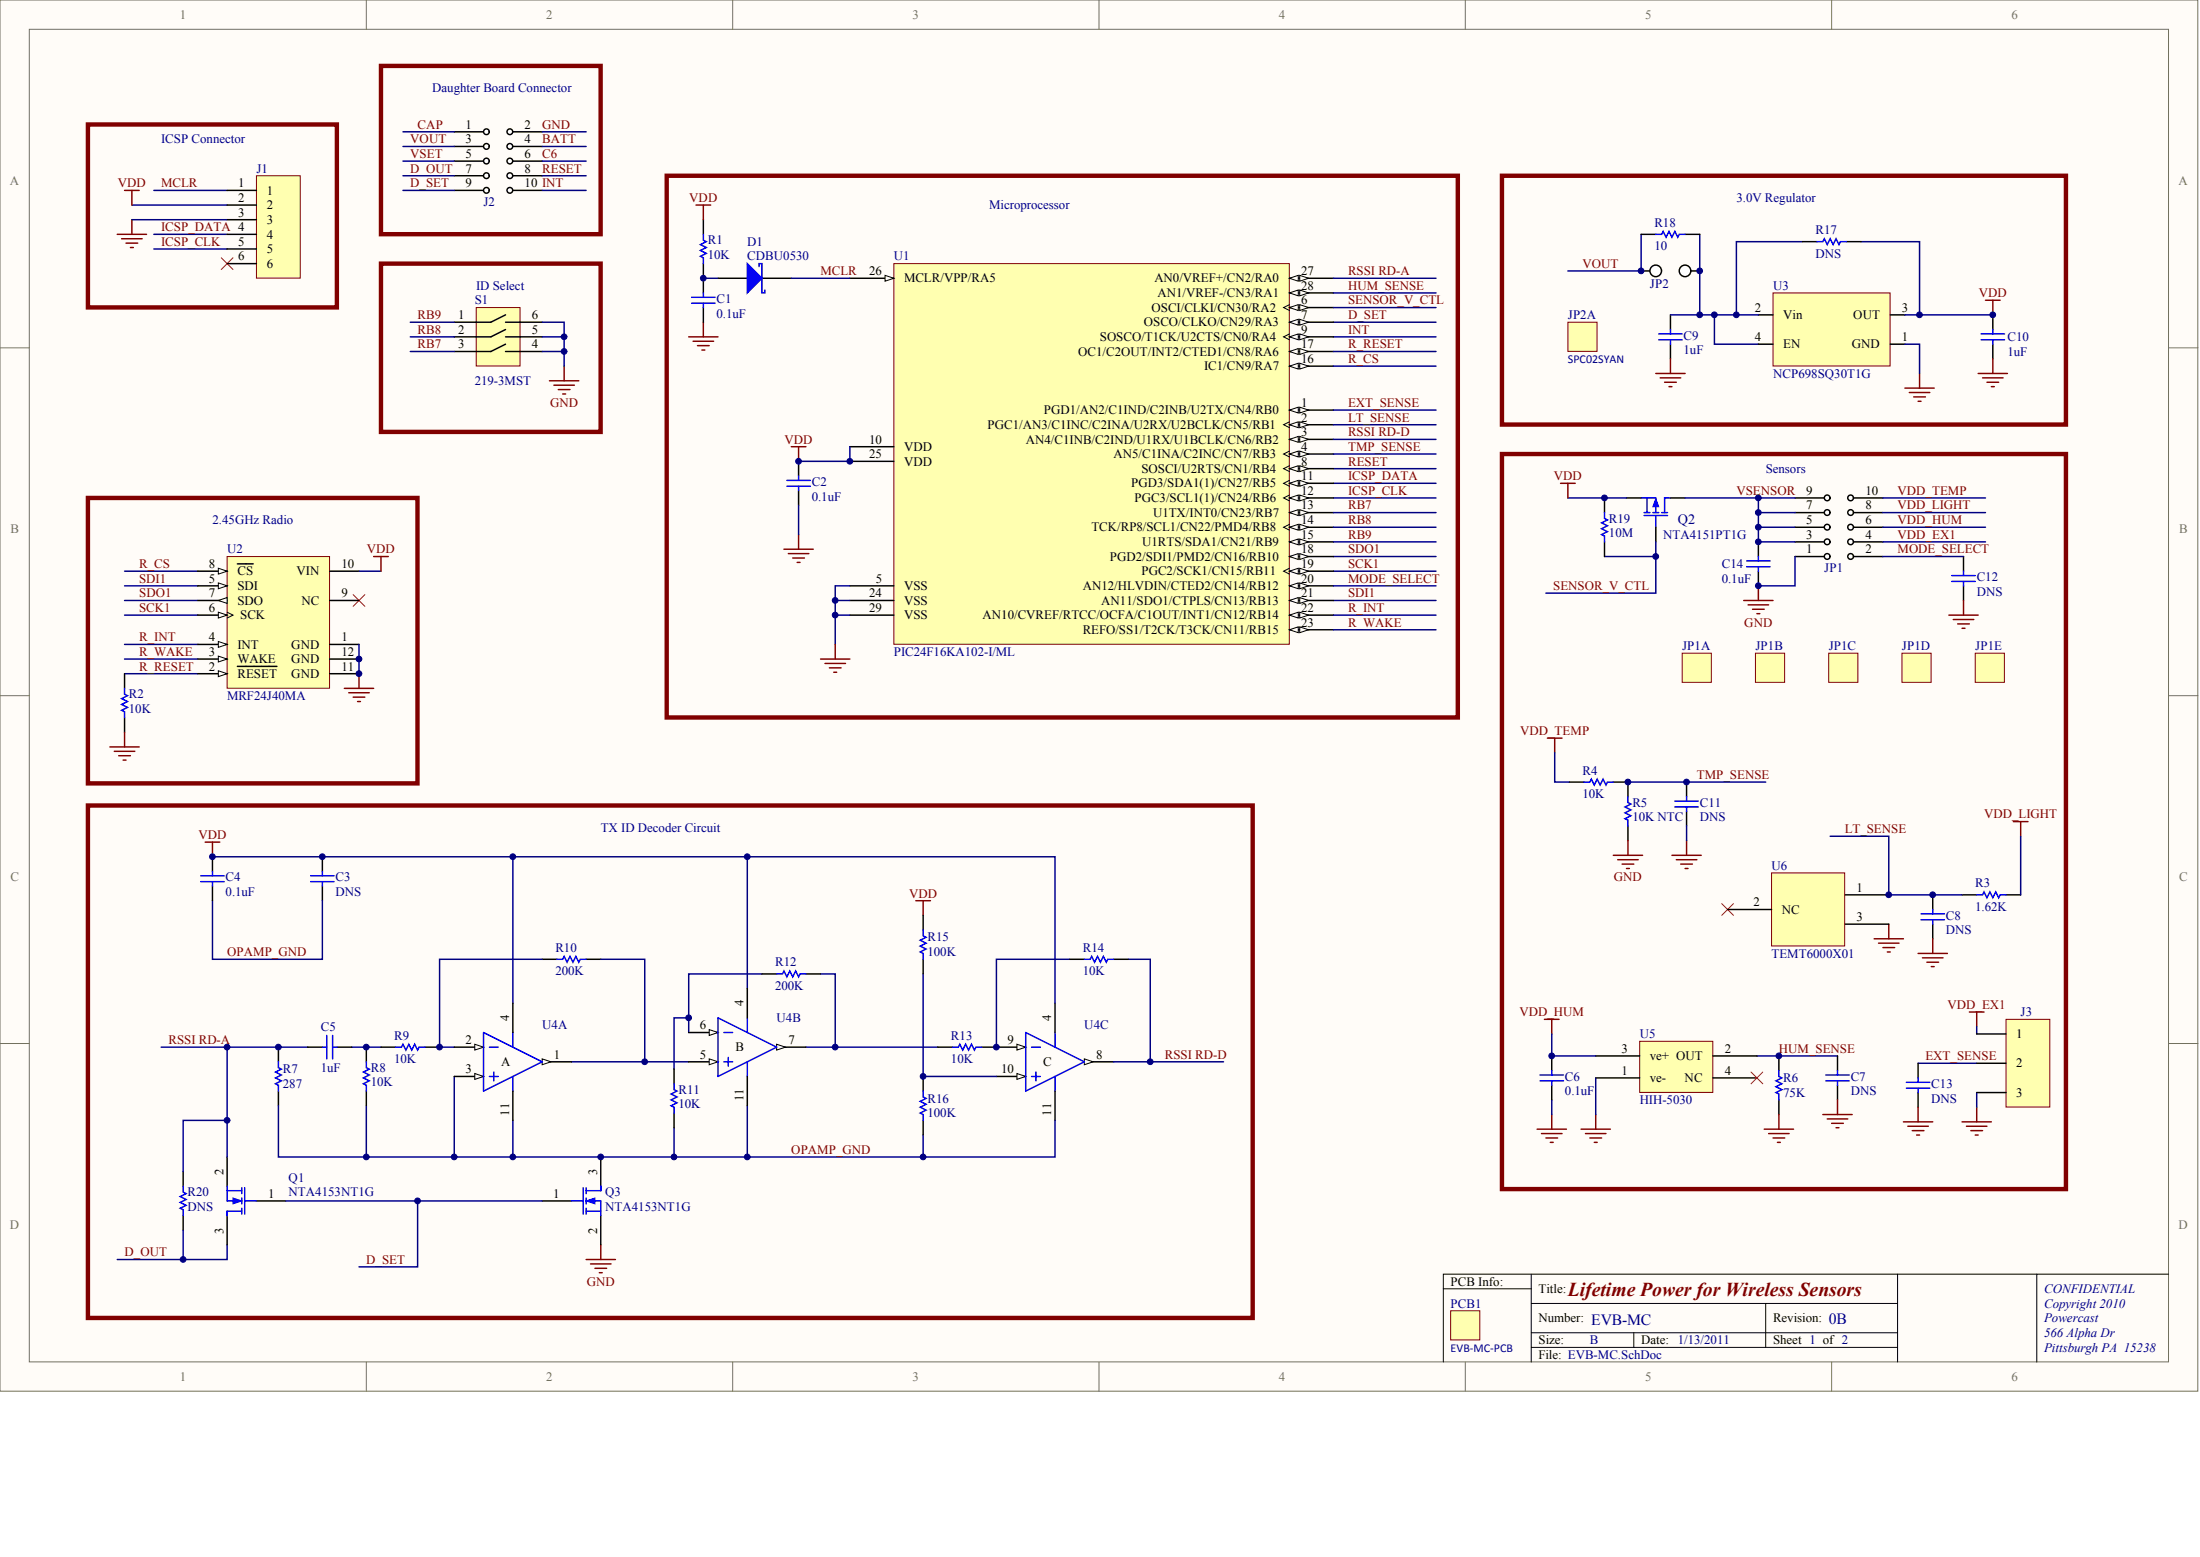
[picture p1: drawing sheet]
<svg xmlns="http://www.w3.org/2000/svg" width="840mm" height="594mm" viewBox="0 0 840 594" stroke-linecap="round" stroke-linejoin="round" font-family="sans-serif">
<g fill="#fffcf8" stroke="#716f64" stroke-width=".38">
<path d="M0 0h838.8v530.8h-838.8z"/>
<path d="M11.2 11.2h816.4v508.4h-816.4z"/>
</g>
<g fill="none" stroke="#716f64" stroke-width=".38">
<path d="M139.8 0v11.2M279.6 0v11.2M419.4 0v11.2M559.2 0v11.2M699 0v11.2M0 132.7h11.2M827.6 132.7h11.2M0 265.4h11.2M827.6 265.4h11.2M0 398.2h11.2M827.6 398.2h11.2M139.8 519.7v11.2"/>
<path d="M279.6 519.7v11.2M419.4 519.7v11.2M559.2 519.7v11.2M699 519.7v11.2"/>
</g>
<path d="M268.4 83.8v5.6M268.4 100.6v5.6M304.8 176v5.6M304.8 187.2v5.6" fill="none" stroke="#000" stroke-width=".56"/>
<path d="M268.4 89.4v2.2l1.1 .6-2.2 1.1 2.2 1.1-2.2 1.2 2.2 1.1-2.2 1.1 1.1 .6v2.2M300.3 183.3h9M300.3 185.5h9M304.8 181.6v1.7M304.8 185.5v1.7" fill="none" stroke="#00f" stroke-width=".56"/>
<g fill="none" stroke="#800000" stroke-width=".56">
<path d="M44.7 89.4h11.2M46.4 91.1h7.8M48.1 92.8h4.5M49.8 94.4h1.1M50.3 83.8v5.6M262.8 128.5h11.2M264.5 130.2h7.8M266.2 131.9h4.5M267.9 133.6h1.1M268.4 122.9v5.6M299.2 209.6h11.2M300.9 211.2h7.8"/>
<path d="M302.5 212.9h4.5M304.2 214.6h1.1M304.8 204v5.6M137 257.1v5.5M131.4 262.6h11.2M133.1 264.3h7.8M134.8 266h4.4M136.5 267.7h1.1M603.4 430.8h11.2M605.1 432.5h7.8M606.8 434.2h4.4M608.4 435.9h1.2"/>
<path d="M609 425.3v5.5"/>
</g>
<g fill="none" stroke="#000080" stroke-width=".56">
<path d="M50.3 83.8h36.4M58.7 89.4h28M508.9 128.5h39.1M508.9 122.9h39.1M508.9 178.8h39.1M508.9 190h39.1M508.9 184.4h39.1M47.5 217.9h28M508.9 217.9h39.1M508.9 212.4h39.1M47.5 234.7h28M508.9 229.1h39.1"/>
<path d="M670.5 402.9h30.8M86.7 475v5.6h-42"/>
</g>
<path d="M84.4 98.4l4.5 4.4M88.9 98.4l-4.5 4.4" fill="none" stroke="#f00" stroke-width=".38"/>
<path d="M341.1 100.6h151v145.2h-151z" fill="#ffffb0" stroke="#800000" stroke-width=".38"/>
<path d="M492.1 156.5h16.8" fill="none" stroke="#000" stroke-width=".56"/>
<g fill="#fffcf8" stroke="#000" stroke-width=".38">
<path d="M492.1 156.5l3.4-1.1v2.2z"/>
<path d="M496 155.4l3.4 1.1-3.4 1.1z"/>
</g>
<path d="M492.1 162.1h16.8" fill="none" stroke="#000" stroke-width=".56"/>
<path d="M492.1 160.9l-2.2 1.2 2.2 1.1" fill="none" stroke="#000" stroke-width=".38"/>
<g fill="#fffcf8" stroke="#000" stroke-width=".38">
<path d="M492.1 162.1l3.4-1.2v2.3z"/>
<path d="M496 160.9l3.4 1.2-3.4 1.1z"/>
</g>
<path d="M492.1 167.6h16.8" fill="none" stroke="#000" stroke-width=".56"/>
<g fill="#fffcf8" stroke="#000" stroke-width=".38">
<path d="M492.1 167.6l3.4-1.1v2.3z"/>
<path d="M496 166.5l3.4 1.1-3.4 1.2z"/>
</g>
<path d="M492.1 173.2h16.8" fill="none" stroke="#000" stroke-width=".56"/>
<path d="M492.1 172.1l-2.2 1.1 2.2 1.2" fill="none" stroke="#000" stroke-width=".38"/>
<g fill="#fffcf8" stroke="#000" stroke-width=".38">
<path d="M492.1 173.2l3.4-1.1v2.3z"/>
<path d="M496 172.1l3.4 1.1-3.4 1.2z"/>
</g>
<path d="M492.1 117.4h16.8M324.3 223.5h16.8" fill="none" stroke="#000" stroke-width=".56"/>
<path d="M492.1 116.2l-2.2 1.2 2.2 1.1" fill="none" stroke="#000" stroke-width=".38"/>
<g fill="#fffcf8" stroke="#000" stroke-width=".38">
<path d="M492.1 117.4l3.4-1.2v2.3z"/>
<path d="M496 116.2l3.4 1.2-3.4 1.1z"/>
</g>
<path d="M492.1 122.9h16.8" fill="none" stroke="#000" stroke-width=".56"/>
<g fill="#fffcf8" stroke="#000" stroke-width=".38">
<path d="M492.1 122.9l3.4-1.1v2.3z"/>
<path d="M496 121.8l3.4 1.1-3.4 1.2z"/>
</g>
<path d="M492.1 178.8h16.8" fill="none" stroke="#000" stroke-width=".56"/>
<path d="M492.1 177.7l-2.2 1.1 2.2 1.1" fill="none" stroke="#000" stroke-width=".38"/>
<g fill="#fffcf8" stroke="#000" stroke-width=".38">
<path d="M492.1 178.8l3.4-1.1v2.2z"/>
<path d="M496 177.7l3.4 1.1-3.4 1.1z"/>
</g>
<path d="M492.1 128.5h16.8" fill="none" stroke="#000" stroke-width=".56"/>
<path d="M492.1 127.4l-2.2 1.1 2.2 1.1" fill="none" stroke="#000" stroke-width=".38"/>
<g fill="#fffcf8" stroke="#000" stroke-width=".38">
<path d="M492.1 128.5l3.4-1.1v2.2z"/>
<path d="M496 127.4l3.4 1.1-3.4 1.1z"/>
</g>
<path d="M324.3 170.4h16.8M492.1 184.4h16.8" fill="none" stroke="#000" stroke-width=".56"/>
<path d="M492.1 183.3l-2.2 1.1 2.2 1.1" fill="none" stroke="#000" stroke-width=".38"/>
<g fill="#fffcf8" stroke="#000" stroke-width=".38">
<path d="M492.1 184.4l3.4-1.1v2.2z"/>
<path d="M496 183.3l3.4 1.1-3.4 1.1z"/>
</g>
<path d="M492.1 190h16.8" fill="none" stroke="#000" stroke-width=".56"/>
<path d="M492.1 188.9l-2.2 1.1 2.2 1.1" fill="none" stroke="#000" stroke-width=".38"/>
<g fill="#fffcf8" stroke="#000" stroke-width=".38">
<path d="M492.1 190l3.4-1.1v2.2z"/>
<path d="M496 188.9l3.4 1.1-3.4 1.1z"/>
</g>
<path d="M492.1 195.6h16.8" fill="none" stroke="#000" stroke-width=".56"/>
<g fill="#fffcf8" stroke="#000" stroke-width=".38">
<path d="M492.1 195.6l3.4-1.1v2.2z"/>
<path d="M496 194.5l3.4 1.1-3.4 1.1z"/>
</g>
<path d="M492.1 201.2h16.8" fill="none" stroke="#000" stroke-width=".56"/>
<path d="M492.1 200.1l-2.2 1.1 2.2 1.1" fill="none" stroke="#000" stroke-width=".38"/>
<g fill="#fffcf8" stroke="#000" stroke-width=".38">
<path d="M492.1 201.2l3.4-1.1v2.2z"/>
<path d="M496 200.1l3.4 1.1-3.4 1.1z"/>
</g>
<path d="M492.1 206.8h16.8" fill="none" stroke="#000" stroke-width=".56"/>
<g fill="#fffcf8" stroke="#000" stroke-width=".38">
<path d="M492.1 206.8l3.4-1.2v2.3z"/>
<path d="M496 205.6l3.4 1.2-3.4 1.1z"/>
</g>
<path d="M492.1 139.7h16.8" fill="none" stroke="#000" stroke-width=".56"/>
<g fill="#fffcf8" stroke="#000" stroke-width=".38">
<path d="M492.1 139.7l3.4-1.1v2.2z"/>
<path d="M496 138.6l3.4 1.1-3.4 1.1z"/>
</g>
<path d="M492.1 134.1h16.8" fill="none" stroke="#000" stroke-width=".56"/>
<g fill="#fffcf8" stroke="#000" stroke-width=".38">
<path d="M492.1 134.1l3.4-1.1v2.2z"/>
<path d="M496 133l3.4 1.1-3.4 1.1z"/>
</g>
<path d="M492.1 212.4h16.8" fill="none" stroke="#000" stroke-width=".56"/>
<g fill="#fffcf8" stroke="#000" stroke-width=".38">
<path d="M492.1 212.4l3.4-1.2v2.3z"/>
<path d="M496 211.2l3.4 1.2-3.4 1.1z"/>
</g>
<path d="M492.1 217.9h16.8" fill="none" stroke="#000" stroke-width=".56"/>
<path d="M492.1 216.8l-2.2 1.1 2.2 1.2" fill="none" stroke="#000" stroke-width=".38"/>
<g fill="#fffcf8" stroke="#000" stroke-width=".38">
<path d="M492.1 217.9l3.4-1.1v2.3z"/>
<path d="M496 216.8l3.4 1.1-3.4 1.2z"/>
</g>
<path d="M492.1 223.5h16.8" fill="none" stroke="#000" stroke-width=".56"/>
<g fill="#fffcf8" stroke="#000" stroke-width=".38">
<path d="M492.1 223.5l3.4-1.1v2.2z"/>
<path d="M496 222.4l3.4 1.1-3.4 1.1z"/>
</g>
<path d="M492.1 229.1h16.8" fill="none" stroke="#000" stroke-width=".56"/>
<g fill="#fffcf8" stroke="#000" stroke-width=".38">
<path d="M492.1 229.1l3.4-1.1v2.2z"/>
<path d="M496 228l3.4 1.1-3.4 1.1z"/>
</g>
<path d="M492.1 234.7h16.8" fill="none" stroke="#000" stroke-width=".56"/>
<g fill="#fffcf8" stroke="#000" stroke-width=".38">
<path d="M492.1 234.7l3.4-1.1v2.2z"/>
<path d="M496 233.6l3.4 1.1-3.4 1.1z"/>
</g>
<path d="M492.1 240.3h16.8" fill="none" stroke="#000" stroke-width=".56"/>
<g fill="#fffcf8" stroke="#000" stroke-width=".38">
<path d="M492.1 240.3l3.4-1.1v2.2z"/>
<path d="M496 239.2l3.4 1.1-3.4 1.1z"/>
</g>
<path d="M324.3 106.2h16.8M324.3 176h16.8M324.3 229.1h16.8" fill="none" stroke="#000" stroke-width=".56"/>
<path d="M337.8 105.1l3.3 1.1-3.3 1.1z" fill="#fffcf8" stroke="#000" stroke-width=".38"/>
<path d="M492.1 106.2h16.8" fill="none" stroke="#000" stroke-width=".56"/>
<g fill="#fffcf8" stroke="#000" stroke-width=".38">
<path d="M492.1 106.2l3.4-1.1v2.2z"/>
<path d="M496 105.1l3.4 1.1-3.4 1.1z"/>
</g>
<path d="M492.1 111.8h16.8" fill="none" stroke="#000" stroke-width=".56"/>
<g fill="#fffcf8" stroke="#000" stroke-width=".38">
<path d="M492.1 111.8l3.4-1.2v2.3z"/>
<path d="M496 110.6l3.4 1.2-3.4 1.1z"/>
</g>
<path d="M274 106.2h11.2M290.8 106.2h11.2M324.3 234.7h16.8M47.5 257.1v5.5M47.5 273.8v5.6" fill="none" stroke="#000" stroke-width=".56"/>
<g fill="none" stroke="#000080" stroke-width=".56">
<path d="M50.3 78.2h36.4M58.7 95h28M268.4 106.2h5.6M508.9 111.8h39.1M508.9 134.1h39.1M508.9 139.7h39.1M508.9 162.1h39.1M508.9 173.2h39.1M304.8 192.8v11.2M47.5 223.5h28M47.5 229.1h28M318.8 229.1v5.6"/>
<path d="M324.3 223.5h-5.5v5.6h5.5M324.3 234.7h-5.5v11.2M508.9 234.7h39.1M47.5 245.9h28M47.5 257.1h28M47.5 251.5h28M508.9 240.3h39.1"/>
</g>
<path d="M134.8 226.9l4.4 4.4M139.2 226.9l-4.4 4.4" fill="none" stroke="#f00" stroke-width=".38"/>
<path d="M285.2 100.6l5.6 5.6-5.6 5.6z" fill="#00f" stroke="#00f" stroke-width=".56"/>
<path d="M289.7 101.7v-1.1h1.1v11.2h1.1v-1.2M47.5 262.6v2.3l1.2 .5-2.3 1.2 2.3 1.1-2.3 1.1 2.3 1.1-2.3 1.1 1.1 .6v2.2" fill="none" stroke="#00f" stroke-width=".56"/>
<g fill="none" stroke="#800000" stroke-width=".56">
<path d="M265.6 78.2h5.6M268.4 78.2v5.6M757.7 114.6h5.6M760.5 114.6v5.5M302 170.4h5.6M304.8 170.4v5.6M313.2 251.5h11.1M314.8 253.1h7.9M316.5 254.8h4.5M318.2 256.5h1.1M318.8 245.9v5.6M47.5 279.4v5.6"/>
<path d="M41.9 285h11.2M43.6 286.7h7.8M45.3 288.3h4.5M47 290h1.1M590.5 281.6h5.6M593.3 281.6v5.6"/>
</g>
<path d="M86.7 212.4h39.1v50.2h-39.1z" fill="#ffffb0" stroke="#800000" stroke-width=".38"/>
<path d="M75.5 257.1h11.2M125.8 245.9h11.2" fill="none" stroke="#000" stroke-width=".56"/>
<path d="M83.3 255.9l3.4 1.2-3.4 1.1z" fill="#fffcf8" stroke="#000" stroke-width=".38"/>
<path d="M75.5 251.5h11.2M90.6 254.3h15.1" fill="none" stroke="#000" stroke-width=".56"/>
<path d="M83.3 250.3l3.4 1.2-3.4 1.1z" fill="#fffcf8" stroke="#000" stroke-width=".38"/>
<path d="M75.5 245.9h11.2" fill="none" stroke="#000" stroke-width=".56"/>
<path d="M83.3 244.8l3.4 1.1-3.4 1.1z" fill="#fffcf8" stroke="#000" stroke-width=".38"/>
<path d="M75.5 223.5h11.2" fill="none" stroke="#000" stroke-width=".56"/>
<path d="M83.3 222.4l3.4 1.1-3.4 1.1z" fill="#fffcf8" stroke="#000" stroke-width=".38"/>
<path d="M75.5 234.7h11.2" fill="none" stroke="#000" stroke-width=".56"/>
<path d="M86.7 233.6l2.2 1.1-2.2 1.1" fill="none" stroke="#000" stroke-width=".38"/>
<path d="M83.3 233.6l3.4 1.1-3.4 1.1z" fill="#fffcf8" stroke="#000" stroke-width=".38"/>
<path d="M75.5 229.1h11.2" fill="none" stroke="#000" stroke-width=".56"/>
<path d="M83.3 229.1l3.4-1.1v2.2z" fill="#fffcf8" stroke="#000" stroke-width=".38"/>
<path d="M75.5 217.9h11.2" fill="none" stroke="#000" stroke-width=".56"/>
<path d="M83.3 216.8l3.4 1.1-3.4 1.2z" fill="#fffcf8" stroke="#000" stroke-width=".38"/>
<path d="M90.6 215.1h6M125.8 217.9h11.2M125.8 229.1h11.2M125.8 257.1h11.2M125.8 251.5h11.2" fill="none" stroke="#000" stroke-width=".56"/>
<path d="M137 245.9v11.2" fill="none" stroke="#000080" stroke-width=".56"/>
<path d="M625.8 397.3h27.9v19.5h-27.9z" fill="#ffffb0" stroke="#800000" stroke-width=".38"/>
<path d="M704.1 341.4h16.7M704.1 352.6h16.7M748.8 341.4h5.6M765.6 341.4h5.6M609 402.9h16.8M609 411.3h16.8M653.7 402.9h16.8M653.7 411.3h16.8M678.9 402.9v5.6M678.9 419.7v5.6" fill="none" stroke="#000" stroke-width=".56"/>
<path d="M592.2 394.5v8.4h16.8M592.2 419.7v5.6M609 411.3v14" fill="none" stroke="#000080" stroke-width=".56"/>
<g fill="none" stroke="#800000" stroke-width=".56">
<path d="M715.2 358.2h11.2M716.9 359.9h7.9M720.8 352.6v5.6M718.6 361.6h4.5M720.3 363.2h1.1M589.4 388.9h5.6M592.2 388.9v5.6M586.6 430.8h11.2M588.3 432.5h7.8M590 434.2h4.5M591.7 435.9h1.1M592.2 425.3v5.5"/>
<path d="M673.3 430.8h11.2M675 432.5h7.8M676.7 434.2h4.4M678.3 435.9h1.2M678.9 425.3v5.5"/>
</g>
<path d="M657.1 344.8l4.5 4.5M661.6 344.8l-4.5 4.5M668.3 409l4.4 4.5M672.7 409l-4.4 4.5" fill="none" stroke="#f00" stroke-width=".38"/>
<path d="M754.4 341.4h2.2l.6-1.1 1.1 2.3 1.1-2.3 1.1 2.3 1.2-2.3 1.1 2.3 .5-1.2h2.3M678.9 408.5v2.2l1.1 .6-2.2 1.1 2.2 1.1-2.2 1.1 2.2 1.2-2.2 1.1 1.1 .5v2.3" fill="none" stroke="#00f" stroke-width=".56"/>
<path d="M573.2 173.2h215.2v280.5h-215.2z" fill="none" stroke="#800000" stroke-width="1.7"/>
<path d="M676.1 333.1h27.9v27.8h-27.9z" fill="#ffffb0" stroke="#800000" stroke-width=".38"/>
<g fill="none" stroke="#000" stroke-width=".56">
<path d="M637.5 120.1v5.6M637.5 131.3v5.6M760.5 120.1v5.6M760.5 131.3v5.6M621.3 298.4v5.6M621.3 315.2v5.6M123 326.9v5.6M123 338.1v5.6M659.3 347h16.8M737.6 341.4v5.6M737.6 352.6v5.6M206.9 366h5.6"/>
<path d="M223.7 366h5.6M106.3 399.5v5.6M380.3 399.5h11.2M106.3 416.3v5.6M701.3 402.9v5.6M701.3 414.1v5.6M86.7 441.5v11.1M97.9 458.2h11.1M86.7 463.8v11.2"/>
</g>
<g fill="none" stroke="#800000" stroke-width=".56">
<path d="M637.5 136.9v5.6M760.5 136.9v5.6M631.9 142.5h11.2M633.6 144.2h7.8M635.3 145.9h4.5M637 147.5h1.1M727 148.1h11.2M728.7 149.8h7.8M730.3 151.4h4.5M732 153.1h1.1M732.6 142.5v5.6M755 142.5h11.1"/>
<path d="M756.6 144.2h7.9M758.3 145.9h4.5M760 147.5h1.1M768.4 313.5h5.6M771.2 313.5v5.6M78.3 321.3h5.6M81.1 321.3v5.6M615.7 326.3h11.2M617.4 328h7.8M619.1 329.7h4.4M620.7 331.4h1.2M621.3 320.8v5.5"/>
<path d="M737.6 358.2v5.6M732 363.8h11.2M733.7 365.5h7.8M735.4 367.1h4.5M737.1 368.8h1.1M701.3 419.7v5.6M695.7 425.3h11.2M697.4 426.9h7.8M699 428.6h4.5M700.7 430.3h1.1M229.3 475v5.6M223.7 480.6h11.2"/>
<path d="M225.4 482.3h7.8M227 483.9h4.5M228.7 485.6h1.1"/>
</g>
<g fill="none" stroke="#000080" stroke-width=".56">
<path d="M687.8 92.2h-25.1v27.9h-25.2M508.9 106.2h39.1M508.9 117.4h39.1M654.3 120.1v11.2h16.8M508.9 167.6h39.1M137 217.9h8.4M508.9 223.5h39.1M593.3 287.2v11.2h5.6M698.5 319.1h22.3v22.3h28M771.2 319.1v22.3M81.1 326.9h114.6v55.9M195.7 326.9h89.5v50.3"/>
<path d="M206.9 366h-39.1v33.5h5.6M229.3 366h16.8v39.1M290.8 371.6h-28v16.8h-5.6v19.5M313.2 371.6h5.6v27.9h-11.2M134.2 399.5h11.2M262.8 388.4v5.6M218.1 405.1h44.7"/>
</g>
<g fill="none" stroke="#00f" stroke-width=".56">
<path d="M633 127.4h9M633 129.6h9M637.5 125.7v1.7M637.5 129.6v1.7M756.1 127.4h8.9M756.1 129.6h8.9M760.5 125.7v1.7M760.5 129.6v1.7M621.3 304v2.2l1.1 .6-2.2 1.1 2.2 1.1-2.2 1.1 2.2 1.2-2.2 1.1 1.1 .5v2.3M118.6 334.2h8.9M118.6 336.4h8.9M123 332.5v1.7"/>
<path d="M123 336.4v1.7M733.1 350.9h9M733.1 348.7h9M737.6 347v1.7M737.6 350.9v1.7M212.5 366h2.2l.6-1.1 1.1 2.2 1.1-2.2 1.2 2.2 1.1-2.2 1.1 2.2 .6-1.1h2.2M106.3 405.1v2.3l1.1 .5-2.3 1.1 2.3 1.2-2.3 1.1 2.3 1.1-2.3 1.1 1.2 .6v2.2M696.8 412.4h8.9M696.8 410.2h8.9M701.3 408.5v1.7M701.3 412.4v1.7M86.7 452.6v5.6h5.6"/>
<path d="M86.7 454.3h5.6M92.3 453.2v2.2M92.3 457.1v2.2M93.4 458.2h4.5M93.4 453.2v10.1M92.3 462.1h-5.6v1.7M92.3 461v2.3"/>
</g>
<path d="M88.9 457.1l3.4 1.1-3.4 1.1z" fill="#00f" stroke="#00f" stroke-width=".38"/>
<path d="M388.1 398.4l3.4 1.1-3.4 1.2z" fill="#fffcf8" stroke="#000" stroke-width=".38"/>
<path d="M380.3 410.7h11.2" fill="none" stroke="#000" stroke-width=".56"/>
<path d="M388.1 409.6l3.4 1.1-3.4 1.1z" fill="#fffcf8" stroke="#000" stroke-width=".38"/>
<path d="M413.8 405.1h11.2" fill="none" stroke="#000" stroke-width=".56"/>
<path d="M413.8 404l3.4 1.1-3.4 1.2z" fill="#fffcf8" stroke="#000" stroke-width=".38"/>
<path d="M391.5 394l22.3 11.1-22.3 11.2zM393.7 399.5h3.3M402.6 394v5.5M393.7 410.7h3.3M395.4 409v3.4M402.6 410.7v5.6" fill="none" stroke="#00f" stroke-width=".56"/>
<path d="M173.4 50.3h11.1M173.4 55.9h11.1M195.7 50.3h11.2M195.7 55.9h11.2M173.4 61.5h11.1M173.4 67.1h11.1M195.7 61.5h11.2M195.7 67.1h11.2M402.6 382.8v11.2M402.6 416.3v11.2" fill="none" stroke="#000" stroke-width=".56"/>
<path d="M324.3 170.4v5.6h-19.5M285.2 326.9h117.4v55.9M352.3 371.6v39.1h28M408.2 366h-27.9v33.5M430.6 366h8.4v39.1h-14M61.5 399.5h55.9M318.8 399.5h39.1" fill="none" stroke="#000080" stroke-width=".56"/>
<path d="M349.5 343.7h5.6M352.3 343.7v5.6" fill="none" stroke="#800000" stroke-width=".56"/>
<g fill="#fff" stroke="#000" stroke-width=".56">
<circle cx="185.6" cy="50.3" r="1.09"/>
<circle cx="185.6" cy="55.9" r="1.09"/>
<circle cx="185.6" cy="61.4" r="1.09"/>
<circle cx="185.6" cy="67" r="1.09"/>
<circle cx="194.6" cy="50.3" r="1.09"/>
<circle cx="194.6" cy="55.9" r="1.09"/>
<circle cx="194.6" cy="61.4" r="1.09"/>
<circle cx="194.6" cy="67" r="1.09"/>
</g>
<path d="M173.4 72.6h11.1" fill="none" stroke="#000" stroke-width=".56"/>
<g fill="#fff" stroke="#000" stroke-width=".56">
<circle cx="185.6" cy="72.6" r="1.09"/>
<circle cx="194.6" cy="72.6" r="1.09"/>
</g>
<path d="M195.7 72.6h11.2M749.4 212.4v5.5M749.4 223.5v5.6M732 405.7v5.6M732 416.9v5.6" fill="none" stroke="#000" stroke-width=".56"/>
<g fill="none" stroke="#000080" stroke-width=".56">
<path d="M153.8 50.3h19.6M153.8 55.9h19.6M206.9 50.3h16.8M206.9 55.9h16.8M153.8 61.5h19.6M153.8 67.1h19.6M153.8 72.6h19.6M206.9 61.5h16.8M206.9 67.1h16.8M206.9 72.6h16.8M508.9 156.5h39.1M754.4 391.7v2.8"/>
<path d="M732 405.7h22.4M754.4 416.9v5.6"/>
</g>
<path d="M145.4 25.2h83.8v64.2h-83.8z" fill="none" stroke="#800000" stroke-width="1.7"/>
<g fill="none" stroke="#800000" stroke-width=".56">
<path d="M743.8 234.7h11.2M745.4 236.4h7.9M747.1 238.1h4.5M748.8 239.7h1.1M749.4 229.1v5.6M751.6 386.1h5.6M754.4 386.1v5.6M726.4 428h11.2M728.1 429.7h7.8M729.8 431.4h4.5M731.5 433.1h1.1M732 422.5v5.5"/>
<path d="M748.8 428h11.2M750.5 429.7h7.8M752.2 431.4h4.4M753.8 433.1h1.2M754.4 422.5v5.5"/>
</g>
<path d="M744.9 219.6h8.9M749.4 217.9v1.7M744.9 221.8h8.9M749.4 221.8v1.7M727.5 415.2h9M727.5 413h9M732 411.3v1.7M732 415.2v1.7" fill="none" stroke="#00f" stroke-width=".56"/>
<path d="M181.7 117.4h16.8v22.2h-16.8z" fill="#ffffb0" stroke="#800000" stroke-width=".38"/>
<g fill="none" stroke="#000" stroke-width=".56">
<path d="M192.9 120.1l-5.6 2.8h-13.9M192.9 122.9h14M192.9 125.7l-5.6 2.8h-13.9M192.9 128.5h14M192.9 131.3l-5.6 2.8h-13.9M192.9 134.1h14M620.7 190h5.6M637.5 190h5.6M685 195.6h11.2M707.4 195.6h11.2M631.9 201.2v5.6M685 212.4h11.2"/>
<path d="M685 206.8h11.2M685 201.2h11.2M707.4 212.4h11.2M707.4 206.8h11.2M707.4 201.2h11.2"/>
</g>
<path d="M156.6 122.9h16.8M156.6 128.5h16.8M156.6 134.1h16.8M206.9 122.9h8.4v5.6h-8.4M215.3 128.5v5.6h-8.4M215.3 134.1v5.6M508.9 195.6h39.1M598.4 190h22.3M508.9 201.2h39.1M508.9 206.8h39.1M612.3 212.4h19.6M631.9 206.8v19.5h-41.9" fill="none" stroke="#000080" stroke-width=".56"/>
<path d="M215.3 139.7v5.6M209.7 145.3h11.2M211.4 147h7.8M213.1 148.6h4.4M214.7 150.3h1.2" fill="none" stroke="#800000" stroke-width=".56"/>
<path d="M626.3 190h5.6v5.6M627.4 196.7h9M627.4 195.6h2.3M628.6 190v5.6M630.8 195.6h2.2M631.9 196.7v4.5M634.2 195.6h2.2M637.5 190h-2.2v5.6" fill="none" stroke="#00f" stroke-width=".56"/>
<path d="M631.9 190.3l1.1 3.1h-2.2z" fill="#00f" stroke="#00f" stroke-width=".38"/>
<g fill="#fff" stroke="#000" stroke-width=".56">
<circle cx="697.3" cy="212.3" r="1.09"/>
<circle cx="697.3" cy="206.7" r="1.09"/>
<circle cx="697.3" cy="201.1" r="1.09"/>
<circle cx="697.3" cy="195.6" r="1.09"/>
<circle cx="706.3" cy="212.3" r="1.09"/>
<circle cx="706.3" cy="206.7" r="1.09"/>
<circle cx="706.3" cy="201.1" r="1.09"/>
<circle cx="706.3" cy="195.6" r="1.09"/>
</g>
<path d="M685 190h11.2" fill="none" stroke="#000" stroke-width=".56"/>
<g fill="#fff" stroke="#000" stroke-width=".56">
<circle cx="697.3" cy="190" r="1.09"/>
<circle cx="706.3" cy="190" r="1.09"/>
</g>
<path d="M707.4 190h11.2M643.7 298.4v5.6M643.7 309.6v5.6M206.9 458.2h11.2M229.3 441.5v11.1M229.3 463.8v11.2" fill="none" stroke="#000" stroke-width=".56"/>
<path d="M639.2 307.9h8.9M639.2 305.7h8.9M643.7 304v1.7M643.7 307.9v1.7M218.1 458.2h4.5M222.6 453.2v10.1M223.7 458.2h5.6v5.6M223.7 453.2v2.2M223.7 457.1v2.2M229.3 452.6v1.7h-5.6M223.7 462.1h5.6M223.7 461v2.3" fill="none" stroke="#00f" stroke-width=".56"/>
<path d="M223.7 458.2l3.3-1.1v2.2z" fill="#00f" stroke="#00f" stroke-width=".38"/>
<g fill="none" stroke="#000080" stroke-width=".56">
<path d="M710.2 92.2h22.4v27.9h27.9M685 195.6h-13.9v5.6M685 190h-13.9v5.6M718.6 190h39.1M718.6 195.6h39.1M685 201.2h-13.9v5.6h13.9M718.6 201.2h39.1M718.6 206.8h39.1M718.6 212.4h30.8M643.7 315.2v5.6M81.1 343.7v22.3h41.9v-22.3M173.4 410.7v30.8h22.3v-14"/>
<path d="M106.3 421.9v19.6h33.5v-19.6M257.2 430.3v11.2h-61.5M285.2 421.9v19.6h67.1M402.6 427.5v14h-50.3v-8.4M109 458.2h97.9M139.8 441.5h33.6M257.2 441.5h28"/>
</g>
<path d="M665.5 229.1h11.2M667.2 230.8h7.8M668.8 232.5h4.5M670.5 234.1h1.1M671.1 223.5v5.6M638.1 326.3h11.2M639.8 328h7.8M641.4 329.7h4.5M643.1 331.4h1.1M643.7 320.8v5.5" fill="none" stroke="#800000" stroke-width=".56"/>
<path d="M676.7 111.8h44.6v27.8h-44.6z" fill="#ffffb0" stroke="#800000" stroke-width=".38"/>
<g fill="none" stroke="#000" stroke-width=".56">
<path d="M671.1 131.3h5.6M671.1 120.1h5.6M721.4 131.3h5.6M721.4 120.1h5.6M598.9 298.4h5.6M615.7 298.4h5.6M352.3 349.3v5.5M290.8 371.6h5.6M307.6 371.6h5.6M352.3 366v5.6M408.2 366h5.6M425 366h5.6"/>
<path d="M139.8 399.5v5.6M145.4 399.5h5.6M162.2 399.5h5.6M262.8 394h11.2M357.9 399.5h5.6M374.7 399.5h5.6M139.8 416.3v5.6M257.2 407.9v5.6M352.3 410.7v5.6M257.2 424.7v5.6M352.3 427.5v5.6"/>
</g>
<path d="M662.7 120.1h8.4M727 131.3h5.6v11.2M727 120.1h5.6" fill="none" stroke="#000080" stroke-width=".56"/>
<path d="M604.5 298.4h2.3l.5-1.1 1.1 2.2 1.2-2.2 1.1 2.2 1.1-2.2 1.1 2.2 .6-1.1h2.2M352.3 354.8v2.3l1.1 .5-2.2 1.2 2.2 1.1-2.2 1.1 2.2 1.1-2.2 1.1 1.1 .6v2.2M296.4 371.6h2.2l.6-1.1 1.1 2.2 1.1-2.2 1.1 2.2 1.2-2.2 1.1 2.2 .5-1.1h2.3M413.8 366h2.3l.5-1.1 1.1 2.2 1.2-2.2 1.1 2.2 1.1-2.2 1.1 2.2 .6-1.1h2.2M151 399.5h2.2l.6-1.1 1.1 2.3 1.1-2.3 1.1 2.3 1.2-2.3 1.1 2.3 .5-1.2h2.3M363.5 399.5h2.2l.6-1.1 1.1 2.3 1.1-2.3 1.1 2.3 1.2-2.3 1.1 2.3 .5-1.2h2.3M139.8 405.1v2.3l1.1 .5-2.2 1.1 2.2 1.2-2.2 1.1 2.2 1.1-2.2 1.1 1.1 .6v2.2M257.2 413.5v2.3l1.2 .5-2.3 1.1 2.3 1.1-2.3 1.2 2.3 1.1-2.3 1.1 1.1 .6v2.2M352.3 416.3v2.2l1.1 .6-2.2 1.1 2.2 1.1-2.2 1.2 2.2 1.1-2.2 1.1 1.1 .6v2.2" fill="none" stroke="#00f" stroke-width=".56"/>
<path d="M270.7 392.8l3.3 1.2-3.3 1.1z" fill="#fffcf8" stroke="#000" stroke-width=".38"/>
<path d="M262.8 405.1h11.2" fill="none" stroke="#000" stroke-width=".56"/>
<path d="M270.7 404l3.3 1.1-3.3 1.2z" fill="#fffcf8" stroke="#000" stroke-width=".38"/>
<path d="M296.4 399.5h11.2" fill="none" stroke="#000" stroke-width=".56"/>
<path d="M296.4 398.4l3.3 1.1-3.3 1.2z" fill="#fffcf8" stroke="#000" stroke-width=".38"/>
<path d="M274 388.4l22.4 11.1-22.4 11.2zM276.3 394h3.3M285.2 388.4v5.6M276.3 405.1h3.3M277.9 403.5v3.3M285.2 405.1v5.6" fill="none" stroke="#00f" stroke-width=".56"/>
<path d="M285.2 377.2v11.2M173.4 399.5h11.1M285.2 410.7v11.2" fill="none" stroke="#000" stroke-width=".56"/>
<path d="M181.2 398.4l3.3 1.1-3.3 1.2z" fill="#fffcf8" stroke="#000" stroke-width=".38"/>
<path d="M173.4 410.7h11.1" fill="none" stroke="#000" stroke-width=".56"/>
<path d="M181.2 409.6l3.3 1.1-3.3 1.1z" fill="#fffcf8" stroke="#000" stroke-width=".38"/>
<path d="M206.9 405.1h11.2" fill="none" stroke="#000" stroke-width=".56"/>
<path d="M206.9 404l3.4 1.1-3.4 1.2z" fill="#fffcf8" stroke="#000" stroke-width=".38"/>
<g fill="none" stroke="#00f" stroke-width=".56">
<path d="M693.4 92.2h2.3l.5-1.1 1.2 2.2 1.1-2.2 1.1 2.2 1.1-2.2 1.1 2.2 .6-1.1h2.2M264 113.4h8.9M264 115.7h8.9M268.4 111.8v1.6M268.4 115.7v1.7M612.3 195.6v2.2l1.2 .6-2.3 1.1 2.3 1.1-2.3 1.1 2.3 1.2-2.3 1.1 1.1 .5v2.3M666.6 214h8.9M666.6 216.3h8.9M671.1 212.4v1.6M671.1 216.3v1.6M76.6 334.2h9M76.6 336.4h9"/>
<path d="M81.1 332.5v1.7M81.1 336.4v1.7M184.5 394l22.4 11.1-22.4 11.2zM186.8 399.5h3.3M195.7 394v5.5M186.8 410.7h3.3M188.5 409v3.4M195.7 410.7v5.6M69.9 452.6v2.3l1.1 .5-2.2 1.1 2.2 1.2-2.2 1.1 2.2 1.1-2.2 1.1 1.1 .6v2.2"/>
</g>
<g fill="none" stroke="#000" stroke-width=".56">
<path d="M687.8 92.2h5.6M704.6 92.2h5.6M268.4 106.2v5.6M268.4 117.4v5.5M612.3 190v5.6M612.3 206.8v5.6M671.1 206.8v5.6M671.1 217.9v5.6M81.1 326.9v5.6M81.1 338.1v5.6M195.7 382.8v11.2M195.7 416.3v11.2"/>
<path d="M69.9 447v5.6M69.9 463.8v5.6"/>
</g>
<g fill="#ffffb0" stroke="#800000" stroke-width=".38">
<path d="M553.6 500.1h11.2v11.2h-11.2z"/>
<path d="M642 249.2h11.1v11.2h-11.1z"/>
<path d="M669.9 249.2h11.2v11.2h-11.2z"/>
<path d="M697.9 249.2h11.1v11.2h-11.1z"/>
<path d="M725.9 249.2h11.1v11.2h-11.1z"/>
<path d="M753.8 249.2h11.2v11.2h-11.2z"/>
<path d="M765.6 388.9h16.7v33.5h-16.7z"/>
</g>
<path d="M626.3 103.4h3.4M645.3 103.4h3.4M117.4 399.5h5.6M128.6 399.5h5.6M754.4 394.5h11.2M592.2 402.9v5.6M592.2 414.1v5.6M754.4 405.7h11.2M754.4 416.9h11.2" fill="none" stroke="#000" stroke-width=".56"/>
<path d="M123 399.5h1.7M124.7 395.1v8.9M126.9 395.1v8.9M126.9 399.5h1.7M587.7 410.2h9M587.7 412.4h9M592.2 408.5v1.7M592.2 412.4v1.7" fill="none" stroke="#00f" stroke-width=".56"/>
<path d="M643.1 190h28M685 212.4v11.1h-13.9" fill="none" stroke="#000080" stroke-width=".56"/>
<g fill="#fff" stroke="#000" stroke-width=".56">
<circle cx="631.9" cy="103.4" r="2.21"/>
<circle cx="643.1" cy="103.4" r="2.21"/>
</g>
<path d="M626.3 89.4v14h-27.9M648.7 89.4v30.7" fill="none" stroke="#000080" stroke-width=".56"/>
<path d="M626.3 89.4h5.6M643.1 89.4h5.6" fill="none" stroke="#000" stroke-width=".56"/>
<path d="M631.9 89.4h2.3l.5-1.1 1.1 2.2 1.2-2.2 1.1 2.2 1.1-2.2 1.1 2.2 .6-1.1h2.2" fill="none" stroke="#00f" stroke-width=".56"/>
<path d="M598.4 122.9h11.1v11.2h-11.1z" fill="#ffffb0" stroke="#800000" stroke-width=".38"/>
<path d="M33.6 47.5h95v69.8h-95zM254.4 67.1h302v206.7h-302zM573.2 67.1h215.2v94.9h-215.2zM145.4 100.6h83.8v64.2h-83.8zM33.6 190h125.7v108.9h-125.7zM33.6 307.3h444.5v195.6h-444.5z" fill="none" stroke="#800000" stroke-width="1.7"/>
<path d="M550.8 491.8h33.6M584.4 497.3h139.8M584.4 486.2v33.5M673.9 497.3v16.8M724.2 486.2v33.5M777.3 486.2h-226.5v33.5M827.6 486.2h-50.3v33.5M584.4 514.1h139.8M584.4 508.5h139.8M623.5 508.5v5.6" fill="none" stroke="#000" stroke-width=".38"/>
<path d="M58.7 72.6h28M302 106.2h22.3M86.7 399.5v42M439 405.1h28M86.7 427.5h-16.8v19.5M159.4 458.2v25.2h-22.4M69.9 469.4v11.2" fill="none" stroke="#000080" stroke-width=".56"/>
<path d="M47.5 72.6h5.6M50.3 72.6v5.6M595.6 184.4h5.6M598.4 184.4v5.6M142.6 212.4h5.6M145.4 212.4v5.5" fill="none" stroke="#800000" stroke-width=".56"/>
<path d="M97.9 67.1h16.7v39h-16.7z" fill="#ffffb0" stroke="#800000" stroke-width=".38"/>
<path d="M86.7 72.6h11.2M86.7 78.2h11.2M86.7 83.8h11.2M86.7 89.4h11.2M86.7 95h11.2M86.7 100.6h11.2" fill="none" stroke="#000" stroke-width=".56"/>
<path d="M621.3 298.4h52.6" fill="none" stroke="#000080" stroke-width=".56"/>
<g fill="#000080" stroke="#000080" stroke-width=".38">
<circle cx="69.9" cy="480.5" r="1.09"/>
<circle cx="81.1" cy="326.9" r="1.09"/>
<circle cx="86.7" cy="427.5" r="1.09"/>
<circle cx="86.7" cy="399.5" r="1.09"/>
<circle cx="106.2" cy="399.5" r="1.09"/>
<circle cx="123" cy="326.9" r="1.09"/>
<circle cx="137" cy="257" r="1.09"/>
<circle cx="137" cy="251.4" r="1.09"/>
<circle cx="139.8" cy="441.4" r="1.09"/>
<circle cx="139.8" cy="399.5" r="1.09"/>
<circle cx="159.4" cy="458.2" r="1.09"/>
<circle cx="167.7" cy="399.5" r="1.09"/>
<circle cx="173.3" cy="441.4" r="1.09"/>
<circle cx="195.7" cy="441.4" r="1.09"/>
<circle cx="195.7" cy="326.9" r="1.09"/>
<circle cx="215.3" cy="134.1" r="1.09"/>
<circle cx="215.3" cy="128.5" r="1.09"/>
<circle cx="229.3" cy="441.4" r="1.09"/>
<circle cx="246" cy="405.1" r="1.09"/>
<circle cx="257.2" cy="441.4" r="1.09"/>
<circle cx="262.8" cy="388.3" r="1.09"/>
<circle cx="268.4" cy="106.1" r="1.09"/>
<circle cx="285.2" cy="441.4" r="1.09"/>
<circle cx="285.2" cy="326.9" r="1.09"/>
<circle cx="304.7" cy="176" r="1.09"/>
<circle cx="318.7" cy="399.5" r="1.09"/>
<circle cx="318.7" cy="234.7" r="1.09"/>
<circle cx="318.7" cy="229.1" r="1.09"/>
<circle cx="324.3" cy="176" r="1.09"/>
<circle cx="352.3" cy="441.4" r="1.09"/>
<circle cx="352.3" cy="410.7" r="1.09"/>
<circle cx="380.2" cy="399.5" r="1.09"/>
<circle cx="439" cy="405.1" r="1.09"/>
<circle cx="592.2" cy="402.9" r="1.09"/>
<circle cx="612.3" cy="190" r="1.09"/>
<circle cx="621.3" cy="298.4" r="1.09"/>
<circle cx="626.3" cy="103.4" r="1.09"/>
<circle cx="631.9" cy="212.3" r="1.09"/>
<circle cx="643.6" cy="298.4" r="1.09"/>
<circle cx="648.7" cy="120.1" r="1.09"/>
<circle cx="648.7" cy="103.4" r="1.09"/>
<circle cx="654.3" cy="120.1" r="1.09"/>
<circle cx="662.7" cy="120.1" r="1.09"/>
<circle cx="671" cy="223.5" r="1.09"/>
<circle cx="671" cy="206.7" r="1.09"/>
<circle cx="671" cy="201.1" r="1.09"/>
<circle cx="671" cy="195.6" r="1.09"/>
<circle cx="671" cy="190" r="1.09"/>
<circle cx="678.9" cy="402.9" r="1.09"/>
<circle cx="720.8" cy="341.4" r="1.09"/>
<circle cx="732.6" cy="120.1" r="1.09"/>
<circle cx="737.6" cy="341.4" r="1.09"/>
<circle cx="760.5" cy="120.1" r="1.09"/>
</g>
<text font-size="7.5" fill="#800000" x="598.4" y="494.5">Lifetime Power for Wireless Sensors</text>
<g font-size="6" fill="#000080">
<text x="607.3" y="505.6">EVB-MC</text>
<text x="697.9" y="505">0B</text>
</g>
<text font-size="5.4" fill="#000080" x="640.3" y="199.9">Q2</text>
<g font-size="4.9" fill="#716f64">
<text x="68.7" y="7.2">1</text>
<text x="208.5" y="7.2">2</text>
<text x="348.3" y="7.2">3</text>
<text x="488.1" y="7.2">4</text>
<text x="627.9" y="7.2">5</text>
<text x="767.7" y="7.2">6</text>
<text x="3.8" y="70.7">A</text>
<text x="831.5" y="70.7">A</text>
<text x="4" y="203.4">B</text>
<text x="831.6" y="203.4">B</text>
<text x="4" y="336.1">C</text>
<text x="831.6" y="336.1">C</text>
<text x="3.8" y="468.9">D</text>
<text x="831.5" y="468.9">D</text>
<text x="68.7" y="526.9">1</text>
<text x="208.5" y="526.9">2</text>
<text x="348.3" y="526.9">3</text>
<text x="488.1" y="526.9">4</text>
<text x="627.9" y="526.9">5</text>
<text x="767.7" y="526.9">6</text>
</g>
<g font-size="4.9" fill="#000080">
<text x="165" y="35.1">Daughter Board Connector</text>
<text x="61.5" y="54.7">ICSP Connector</text>
<text x="97.9" y="65.9">J1</text>
<text x="662.7" y="77">3.0V Regulator</text>
<text x="184.5" y="78.7">J2</text>
<text x="377.5" y="79.8">Microprocessor</text>
<text x="631.4" y="86.5">R18</text>
<text x="692.9" y="89.3">R17</text>
<text x="270.1" y="93.2">R1</text>
<text x="285.2" y="93.8">D1</text>
<text x="631.4" y="95.5">10</text>
<text x="270.1" y="98.8">10K</text>
<text x="285.2" y="99.4">CDBU0530</text>
<text x="341.1" y="99.4">U1</text>
<text x="692.9" y="98.3">DNS</text>
<text x="181.7" y="110.6">ID Select</text>
<text x="629.7" y="110">JP2</text>
<text x="676.7" y="110.6">U3</text>
<text x="181.2" y="116.1">S1</text>
<text x="273.5" y="115.6">C1</text>
<text x="273.5" y="121.2">0.1uF</text>
<text x="598.4" y="121.7">JP2A</text>
<text x="642.5" y="129.6">C9</text>
<text x="766.1" y="130.1">C10</text>
<text x="642.5" y="135.1">1uF</text>
<text x="766.1" y="135.7">1uF</text>
<text x="181.2" y="146.9">219-3MST</text>
<text x="676.7" y="144.1">NCP698SQ30T1G</text>
<text x="309.8" y="185.4">C2</text>
<text x="673.9" y="180.4">Sensors</text>
<text x="309.8" y="191">0.1uF</text>
<text x="81.1" y="200">2.45GHz Radio</text>
<text x="614" y="199.4">R19</text>
<text x="614" y="205">10M</text>
<text x="634.7" y="205.6">NTA4151PT1G</text>
<text x="86.7" y="211.1">U2</text>
<text x="657.1" y="216.7">C14</text>
<text x="696.2" y="218.4">JP1</text>
<text x="754.4" y="221.8">C12</text>
<text x="657.1" y="222.3">0.1uF</text>
<text x="754.4" y="227.3">DNS</text>
<text x="341.1" y="250.3">PIC24F16KA102-I/ML</text>
<text x="642" y="248">JP1A</text>
<text x="669.9" y="248">JP1B</text>
<text x="697.9" y="248">JP1C</text>
<text x="725.9" y="248">JP1D</text>
<text x="753.8" y="248">JP1E</text>
<text x="49.2" y="266.5">R2</text>
<text x="86.7" y="267">MRF24J40MA</text>
<text x="49.2" y="272.1">10K</text>
<text x="604" y="295.5">R4</text>
<text x="604" y="304.5">10K</text>
<text x="623" y="307.8">R5</text>
<text x="648.7" y="307.8">C11</text>
<text x="229.3" y="317.3">TX ID Decoder Circuit</text>
<text x="623" y="313.4">10K NTC</text>
<text x="648.7" y="313.4">DNS</text>
<text x="676.1" y="331.8">U6</text>
<text x="86.1" y="341.9">0.1uF</text>
<text x="86.1" y="336.3">C4</text>
<text x="128.1" y="341.9">DNS</text>
<text x="128.1" y="336.3">C3</text>
<text x="753.8" y="338.6">R3</text>
<text x="753.8" y="347.5">1.62K</text>
<text x="742.6" y="350.8">C8</text>
<text x="354" y="359.2">R15</text>
<text x="742.6" y="356.4">DNS</text>
<text x="211.9" y="363.1">R10</text>
<text x="354" y="364.8">100K</text>
<text x="413.3" y="363.1">R14</text>
<text x="676.1" y="365.4">TEMT6000X01</text>
<text x="295.8" y="368.7">R12</text>
<text x="211.9" y="372.1">200K</text>
<text x="295.8" y="377.7">200K</text>
<text x="413.3" y="372.1">10K</text>
<text x="296.4" y="390">U4B</text>
<text x="771.2" y="387.7">J3</text>
<text x="122.5" y="393.3">C5</text>
<text x="206.9" y="392.8">U4A</text>
<text x="413.8" y="392.8">U4C</text>
<text x="150.4" y="396.7">R9</text>
<text x="362.9" y="396.7">R13</text>
<text x="625.8" y="396.1">U5</text>
<text x="150.4" y="405.6">10K</text>
<text x="362.9" y="405.6">10K</text>
<text x="107.9" y="409.5">R7</text>
<text x="122.5" y="409">1uF</text>
<text x="141.5" y="409">R8</text>
<text x="597.2" y="412.3">C6</text>
<text x="680.6" y="412.9">R6</text>
<text x="706.3" y="412.3">C7</text>
<text x="107.9" y="415.1">287</text>
<text x="141.5" y="414.5">10K</text>
<text x="258.9" y="417.3">R11</text>
<text x="597.2" y="417.9">0.1uF</text>
<text x="680.6" y="418.5">75K</text>
<text x="706.3" y="417.9">DNS</text>
<text x="737.1" y="415.1">C13</text>
<text x="258.9" y="422.9">10K</text>
<text x="354" y="420.7">R16</text>
<text x="625.8" y="421.3">HIH-5030</text>
<text x="737.1" y="420.7">DNS</text>
<text x="354" y="426.3">100K</text>
<text x="110.2" y="450.9">Q1</text>
<text x="71.6" y="456.5">R20</text>
<text x="110.2" y="456.5">NTA4153NT1G</text>
<text x="231" y="456.5">Q3</text>
<text x="71.6" y="462">DNS</text>
<text x="231" y="462">NTA4153NT1G</text>
<text x="780.1" y="493.3">CONFIDENTIAL</text>
<text x="553.6" y="498.9">PCB1</text>
<text x="780.1" y="498.9">Copyright 2010</text>
<text x="780.1" y="504.5">Powercast</text>
<text x="606.8" y="512.9">B</text>
<text x="780.1" y="510.1">566 Alpha Dr</text>
<text x="780.1" y="515.7">Pittsburgh PA 15238</text>
</g>
<g font-size="4.9" fill="#800000">
<text x="159.4" y="49.1">CAP</text>
<text x="206.9" y="49.1">GND</text>
<text x="156.6" y="54.7">VOUT</text>
<text x="206.9" y="54.7">BATT</text>
<text x="156.6" y="65.9">D_OUT</text>
<text x="156.6" y="60.3">VSET</text>
<text x="206.9" y="65.9">RESET</text>
<text x="206.9" y="60.3">C6</text>
<text x="45" y="71.4">VDD</text>
<text x="61.5" y="71.4">MCLR</text>
<text x="156.6" y="71.4">D_SET</text>
<text x="263.1" y="77">VDD</text>
<text x="61.5" y="88.2">ICSP_DATA 4</text>
<text x="61.5" y="93.8">ICSP_CLK</text>
<text x="313.2" y="105">MCLR</text>
<text x="514.5" y="105">RSSI RD-A</text>
<text x="604" y="102.2">VOUT</text>
<text x="514.5" y="110.6">HUM_SENSE</text>
<text x="755.2" y="113.4">VDD</text>
<text x="514.5" y="116.1">SENSOR_V_CTL</text>
<text x="159.4" y="121.7">RB9</text>
<text x="514.5" y="121.7">D_SET</text>
<text x="159.4" y="127.3">RB8</text>
<text x="514.5" y="127.3">INT</text>
<text x="159.4" y="132.9">RB7</text>
<text x="514.5" y="132.9">R_RESET</text>
<text x="514.5" y="138.5">R_CS</text>
<text x="209.9" y="155.3">GND</text>
<text x="514.5" y="155.3">EXT_SENSE</text>
<text x="514.5" y="160.9">LT_SENSE</text>
<text x="514.5" y="166.4">RSSI RD-D</text>
<text x="299.4" y="169.2">VDD</text>
<text x="514.5" y="172">TMP_SENSE</text>
<text x="514.5" y="177.6">RESET</text>
<text x="514.5" y="183.2">ICSP_DATA</text>
<text x="593" y="183.2">VDD</text>
<text x="514.5" y="188.8">ICSP_CLK</text>
<text x="662.7" y="188.8">VSENSOR</text>
<text x="724.2" y="188.8">VDD_TEMP</text>
<text x="514.5" y="194.4">RB7</text>
<text x="724.2" y="194.4">VDD_LIGHT</text>
<text x="514.5" y="200">RB8</text>
<text x="724.2" y="200">VDD_HUM</text>
<text x="514.5" y="205.6">RB9</text>
<text x="724.2" y="205.6">VDD_EX1</text>
<text x="140" y="211.1">VDD</text>
<text x="514.5" y="211.1">SDO1</text>
<text x="724.2" y="211.1">MODE_SELECT</text>
<text x="53.1" y="216.7">R_CS</text>
<text x="514.5" y="216.7">SCK1</text>
<text x="53.1" y="222.3">SDI1</text>
<text x="53.1" y="227.9">SDO1</text>
<text x="514.5" y="227.9">SDI1</text>
<text x="514.5" y="222.3">MODE_SELECT</text>
<text x="592.8" y="225.1">SENSOR_V_CTL</text>
<text x="53.1" y="233.5">SCK1</text>
<text x="514.5" y="233.5">R_INT</text>
<text x="514.5" y="239.1">R_WAKE</text>
<text x="665.7" y="239.1">GND</text>
<text x="53.1" y="244.7">R_INT</text>
<text x="53.1" y="250.3">R_WAKE</text>
<text x="53.1" y="255.8">R_RESET</text>
<text x="580.1" y="280.4">VDD_TEMP</text>
<text x="647.6" y="297.2">TMP_SENSE</text>
<text x="704.1" y="317.9">LT_SENSE</text>
<text x="757.2" y="312.3">VDD_LIGHT</text>
<text x="75.7" y="320.1">VDD</text>
<text x="615.9" y="336.3">GND</text>
<text x="346.9" y="342.5">VDD</text>
<text x="86.7" y="364.8">OPAMP_GND</text>
<text x="579.9" y="387.7">VDD_HUM</text>
<text x="743.3" y="384.9">VDD_EX1</text>
<text x="64.3" y="398.3">RSSI RD-A</text>
<text x="678.9" y="401.7">HUM_SENSE</text>
<text x="444.6" y="403.9">RSSI RD-D</text>
<text x="734.8" y="404.5">EXT_SENSE</text>
<text x="302" y="440.3">OPAMP_GND</text>
<text x="47.5" y="479.4">D_OUT</text>
<text x="139.8" y="482.2">D_SET</text>
<text x="223.9" y="490.5">GND</text>
</g>
<g font-size="4.9">
<text x="177.6" y="49.1">1</text>
<text x="200.2" y="49.1">2</text>
<text x="177.6" y="54.7">3</text>
<text x="200.2" y="54.7">4</text>
<text x="177.6" y="60.3">5</text>
<text x="177.6" y="65.9">7</text>
<text x="200.2" y="60.3">6</text>
<text x="200.2" y="65.9">8</text>
<text x="90.9" y="71.4">1</text>
<text x="177.6" y="71.4">9</text>
<text x="200.2" y="71.4">10 INT</text>
<text x="90.9" y="77">2</text>
<text x="101.8" y="74.2">1</text>
<text x="90.9" y="82.6">3</text>
<text x="101.8" y="79.8">2</text>
<text x="101.8" y="85.4">3</text>
<text x="90.9" y="93.8">5</text>
<text x="101.8" y="91">4</text>
<text x="90.9" y="99.4">6</text>
<text x="101.8" y="96.6">5</text>
<text x="101.8" y="102.2">6</text>
<text x="331.7" y="105">26</text>
<text x="345" y="107.8">MCLR/VPP/RA5</text>
<text x="440.6" y="107.8">AN0/VREF+/CN2/RA0</text>
<text x="496.6" y="105">27</text>
<text x="441.8" y="113.4">AN1/VREF-/CN3/RA1</text>
<text x="496.6" y="110.6">28</text>
<text x="439.5" y="118.9">OSCI/CLKI/CN30/RA2</text>
<text x="496.6" y="116.1">6</text>
<text x="669.7" y="118.9">2</text>
<text x="725.9" y="118.9">3</text>
<text x="174.8" y="121.7">1</text>
<text x="203" y="121.7">6</text>
<text x="436.6" y="124.5">OSCO/CLKO/CN29/RA3</text>
<text x="496.6" y="121.7">7</text>
<text x="680.6" y="121.7">Vin</text>
<text x="707.3" y="121.7">OUT</text>
<text x="174.8" y="127.3">2</text>
<text x="203" y="127.3">5</text>
<text x="419.8" y="130.1">SOSCO/T1CK/U2CTS/CN0/RA4</text>
<text x="496.6" y="127.3">9</text>
<text x="669.7" y="130.1">4</text>
<text x="725.9" y="130.1">1</text>
<text x="174.8" y="132.9">3</text>
<text x="203" y="132.9">4</text>
<text x="411.5" y="135.7">OC1/C2OUT/INT2/CTED1/CN8/RA6</text>
<text x="496.6" y="132.9">17</text>
<text x="680.6" y="132.9">EN</text>
<text x="706.7" y="132.9">GND</text>
<text x="459.5" y="141.3">IC1/CN9/RA7</text>
<text x="496.6" y="138.5">16</text>
<text x="496.6" y="155.3">1</text>
<text x="398.4" y="158.1">PGD1/AN2/C1IND/C2INB/U2TX/CN4/RB0</text>
<text x="496.6" y="160.9">2</text>
<text x="376.9" y="163.6">PGC1/AN3/C1INC/C2INA/U2RX/U2BCLK/CN5/RB1</text>
<text x="496.6" y="166.4">3</text>
<text x="331.7" y="169.2">10</text>
<text x="345" y="172">VDD</text>
<text x="391.5" y="169.2">AN4/C1INB/C2IND/U1RX/U1BCLK/CN6/RB2</text>
<text x="496.6" y="172">4</text>
<text x="331.7" y="174.8">25</text>
<text x="345" y="177.6">VDD</text>
<text x="425" y="174.8">AN5/C1INA/C2INC/CN7/RB3</text>
<text x="496.6" y="177.6">8</text>
<text x="431.7" y="186">PGD3/SDA1(1)/CN27/RB5</text>
<text x="435.6" y="180.4">SOSCI/U2RTS/CN1/RB4</text>
<text x="496.6" y="183.2">11</text>
<text x="433" y="191.6">PGC3/SCL1(1)/CN24/RB6</text>
<text x="496.6" y="188.8">12</text>
<text x="689.3" y="188.8">9</text>
<text x="711.9" y="188.8">10</text>
<text x="440.1" y="197.2">U1TX/INT0/CN23/RB7</text>
<text x="496.6" y="194.4">13</text>
<text x="689.3" y="194.4">7</text>
<text x="711.9" y="194.4">8</text>
<text x="416.6" y="202.8">TCK/RP8/SCL1/CN22/PMD4/RB8</text>
<text x="496.6" y="200">14</text>
<text x="689.3" y="200">5</text>
<text x="711.9" y="200">6</text>
<text x="435.9" y="208.3">U1RTS/SDA1/CN21/RB9</text>
<text x="496.6" y="205.6">15</text>
<text x="689.3" y="205.6">3</text>
<text x="711.9" y="205.6">4</text>
<text x="423.6" y="213.9">PGD2/SDI1/PMD2/CN16/RB10</text>
<text x="496.6" y="211.1">18</text>
<text x="689.3" y="211.1">1</text>
<text x="711.9" y="211.1">2</text>
<text x="79.7" y="216.7">8</text>
<text x="90.6" y="219.5">CS</text>
<text x="113.2" y="219.5">VIN</text>
<text x="130.3" y="216.7">10</text>
<text x="435.6" y="219.5">PGC2/SCK1/CN15/RB11</text>
<text x="496.6" y="216.7">19</text>
<text x="79.7" y="222.3">5</text>
<text x="79.7" y="227.9">7</text>
<text x="90.6" y="225.1">SDI</text>
<text x="130.3" y="227.9">9</text>
<text x="331.7" y="227.9">24</text>
<text x="334.2" y="222.3">5</text>
<text x="345" y="225.1">VSS</text>
<text x="413.3" y="225.1">AN12/HLVDIN/CTED2/CN14/RB12</text>
<text x="496.6" y="222.3">20</text>
<text x="496.6" y="227.9">21</text>
<text x="79.7" y="233.5">6</text>
<text x="90.6" y="230.7">SDO</text>
<text x="115" y="230.7">NC</text>
<text x="331.7" y="233.5">29</text>
<text x="345" y="230.7">VSS</text>
<text x="420.3" y="230.7">AN11/SDO1/CTPLS/CN13/RB13</text>
<text x="496.6" y="233.5">22</text>
<text x="91.7" y="236.3">SCK</text>
<text x="345" y="236.3">VSS</text>
<text x="375" y="236.3">AN10/CVREF/RTCC/OCFA/C1OUT/INT1/CN12/RB14</text>
<text x="496.6" y="239.1">23</text>
<text x="79.7" y="244.7">4</text>
<text x="130.3" y="244.7">1</text>
<text x="413.2" y="241.9">REFO/SS1/T2CK/T3CK/CN11/RB15</text>
<text x="79.7" y="250.3">3</text>
<text x="90.6" y="247.5">INT</text>
<text x="111.2" y="247.5">GND</text>
<text x="130.3" y="250.3">12</text>
<text x="79.7" y="255.8">2</text>
<text x="90.6" y="253.1">WAKE</text>
<text x="111.2" y="253.1">GND</text>
<text x="130.3" y="255.8">11</text>
<text x="90.6" y="258.6">RESET</text>
<text x="111.2" y="258.6">GND</text>
<text x="708.5" y="340.2">1</text>
<text x="669.2" y="345.8">2</text>
<text x="680" y="348.6">NC</text>
<text x="708.5" y="351.4">3</text>
<text x="283.8" y="383.9" transform="rotate(-90 283.8 383.9)">4</text>
<text x="194.3" y="389.5" transform="rotate(-90 194.3 389.5)">4</text>
<text x="401.2" y="389.5" transform="rotate(-90 401.2 389.5)">4</text>
<text x="267.1" y="392.8">6</text>
<text x="177.6" y="398.3">2</text>
<text x="280.7" y="401.1">B</text>
<text x="300.9" y="398.3">7</text>
<text x="384.5" y="398.3">9</text>
<text x="618.8" y="401.7">3</text>
<text x="658.2" y="401.7">2</text>
<text x="769.5" y="396.1">1</text>
<text x="191.3" y="406.7">A</text>
<text x="211.4" y="403.9">1</text>
<text x="267.1" y="403.9">5</text>
<text x="398.2" y="406.7">C</text>
<text x="418.3" y="403.9">8</text>
<text x="629.7" y="404.5">ve+ OUT</text>
<text x="769.5" y="407.3">2</text>
<text x="177.6" y="409.5">3</text>
<text x="382.1" y="409.5">10</text>
<text x="618.8" y="410.1">1</text>
<text x="629.7" y="412.9">ve-</text>
<text x="642.9" y="412.9">NC</text>
<text x="658.2" y="410.1">4</text>
<text x="769.5" y="418.5">3</text>
<text x="194.3" y="425.8" transform="rotate(-90 194.3 425.8)">11</text>
<text x="283.8" y="420.2" transform="rotate(-90 283.8 420.2)">11</text>
<text x="401.2" y="425.8" transform="rotate(-90 401.2 425.8)">11</text>
<text x="85.3" y="448.2" transform="rotate(-90 85.3 448.2)">2</text>
<text x="227.9" y="448.2" transform="rotate(-90 227.9 448.2)">3</text>
<text x="102.3" y="457">1</text>
<text x="211.2" y="457">1</text>
<text x="85.3" y="470.8" transform="rotate(-90 85.3 470.8)">3</text>
<text x="227.9" y="470.8" transform="rotate(-90 227.9 470.8)">2</text>
<text x="553.6" y="490.5">PCB Info:</text>
<text x="587.2" y="493.3">Title:</text>
<text x="587.2" y="504.5">Number:</text>
<text x="676.7" y="504.5">Revision:</text>
<text x="587.2" y="512.9">Size:</text>
<text x="626.3" y="512.9">Date: 1/13/2011</text>
<text x="676.7" y="512.9">Sheet 1 of 2</text>
<text x="587.2" y="518.5">File: EVB-MC.SchDoc</text>
</g>
<g font-size="4.6" fill="#000080">
<text x="598.4" y="138.5">SPC02SYAN</text>
<text x="553.6" y="515.7">EVB-MC-PCB</text>
</g>
</svg>
